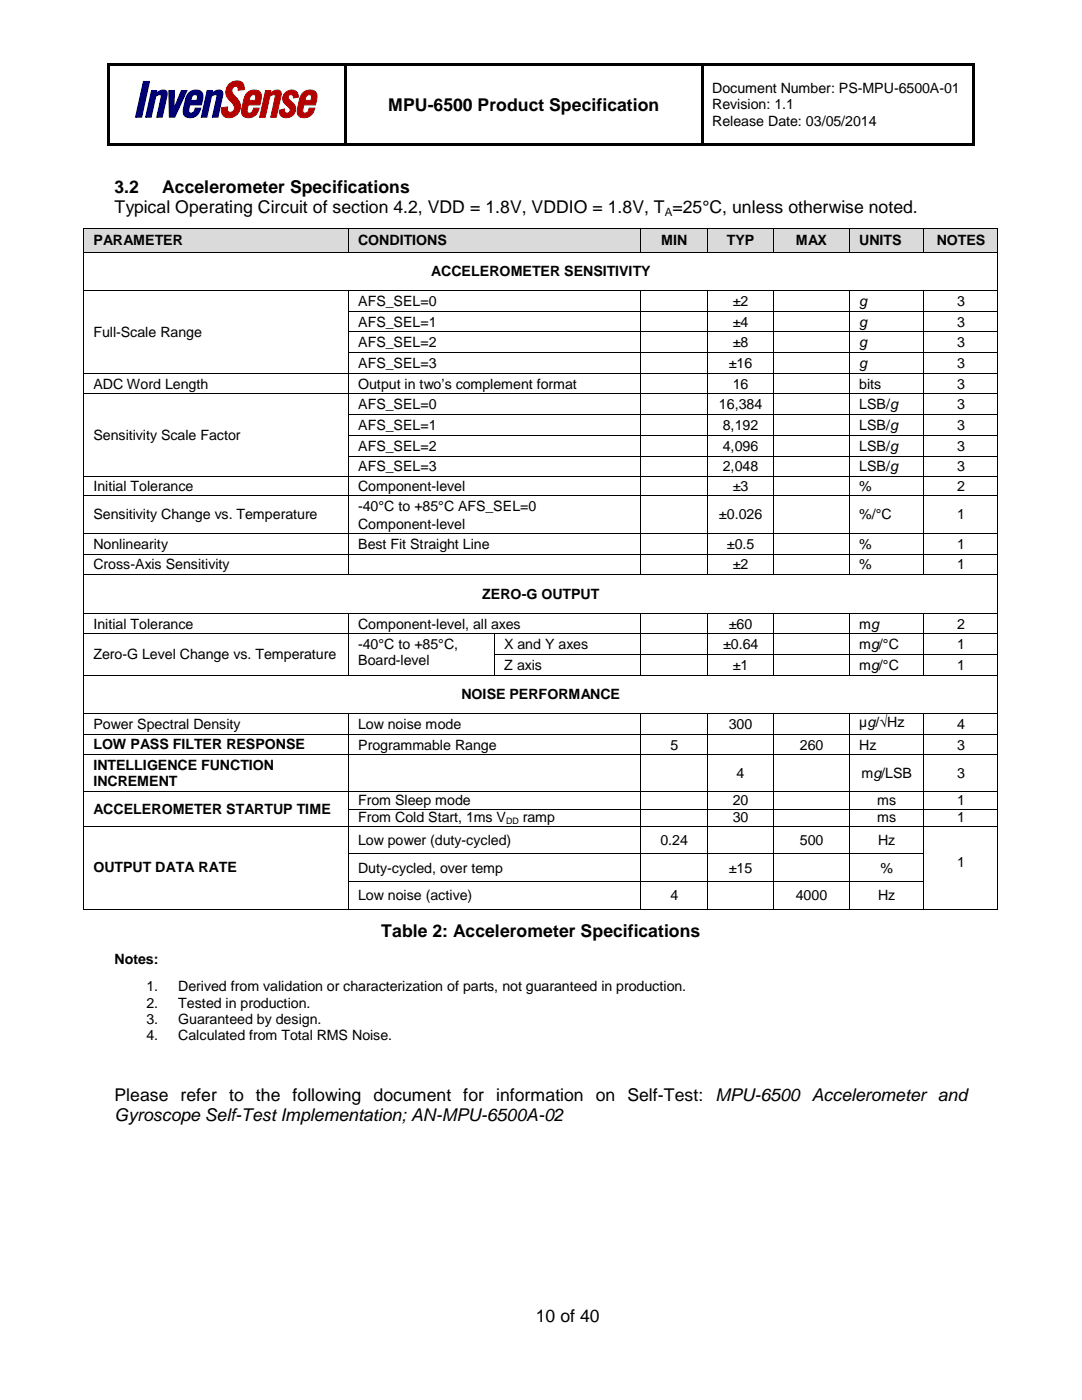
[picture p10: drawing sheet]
<svg xmlns="http://www.w3.org/2000/svg" width="216mm" height="279mm" viewBox="0 0 216 279" stroke-linecap="round" stroke-linejoin="round" font-family="sans-serif">
<g fill="#000">
<path d="M21.4 12.7h.5v.6h-.5z" fill-rule="evenodd"/>
<path d="M21.4 12.7h.5v.5h-.5z" fill-rule="evenodd"/>
<path d="M21.9 12.7h46.8v.5h-46.8z" fill-rule="evenodd"/>
<path d="M68.7 12.7h.5v.5h-.5z" fill-rule="evenodd"/>
<path d="M69.2 12.7h70.8v.5h-70.8z" fill-rule="evenodd"/>
<path d="M140 12.7h.5v.5h-.5z" fill-rule="evenodd"/>
<path d="M140.5 12.7h53.5v.5h-53.5z" fill-rule="evenodd"/>
<path d="M194 12.7h.5v.6h-.5z" fill-rule="evenodd"/>
<path d="M194 12.7h.5v.5h-.5z" fill-rule="evenodd"/>
<path d="M21.4 13.3h.5v15.3h-.5z" fill-rule="evenodd"/>
<path d="M21.4 28.6h.5v.5h-.5z" fill-rule="evenodd"/>
<path d="M21.4 28.6h.5v.5h-.5z" fill-rule="evenodd"/>
<path d="M21.9 28.6h46.8v.5h-46.8z" fill-rule="evenodd"/>
<path d="M68.7 13.3h.5v15.3h-.5z" fill-rule="evenodd"/>
<path d="M68.7 28.6h.5v.5h-.5z" fill-rule="evenodd"/>
<path d="M69.2 28.6h70.8v.5h-70.8z" fill-rule="evenodd"/>
<path d="M140 13.3h.5v15.3h-.5z" fill-rule="evenodd"/>
<path d="M140 28.6h.5v.5h-.5z" fill-rule="evenodd"/>
<path d="M140.5 28.6h53.5v.5h-53.5z" fill-rule="evenodd"/>
<path d="M194 13.3h.5v15.3h-.5z" fill-rule="evenodd"/>
<path d="M194 28.6h.5v.5h-.5z" fill-rule="evenodd"/>
<path d="M194 28.6h.5v.5h-.5z" fill-rule="evenodd"/>
</g>
<path d="M68.7 13.2l.5 .1zM140 13.2l.5 .1z" fill="#000"/>
<g fill="#dadada">
<path d="M16.8 45.6h1.8v4.6h-1.8z" fill-rule="evenodd"/>
<path d="M67.6 45.6h1.9v4.6h-1.9z" fill-rule="evenodd"/>
<path d="M69.6 45.6h1.9v4.6h-1.9z" fill-rule="evenodd"/>
<path d="M126 45.6h1.8v4.6h-1.8z" fill-rule="evenodd"/>
<path d="M127.9 45.6h1.9v4.6h-1.9z" fill-rule="evenodd"/>
<path d="M139.3 45.6h1.9v4.6h-1.9z" fill-rule="evenodd"/>
<path d="M141.3 45.6h1.8v4.6h-1.8z" fill-rule="evenodd"/>
<path d="M152.4 45.6h1.9v4.6h-1.9z" fill-rule="evenodd"/>
<path d="M154.4 45.6h1.9v4.6h-1.9z" fill-rule="evenodd"/>
<path d="M167.6 45.6h1.9v4.6h-1.9z" fill-rule="evenodd"/>
<path d="M169.6 45.6h1.8v4.6h-1.8z" fill-rule="evenodd"/>
<path d="M182.5 45.6h1.8v4.6h-1.8z" fill-rule="evenodd"/>
<path d="M184.4 45.6h1.9v4.6h-1.9z" fill-rule="evenodd"/>
<path d="M197.2 45.6h1.9v4.6h-1.9z" fill-rule="evenodd"/>
</g>
<g fill="#dadada">
<path d="M18.6 45.6h49v4.6h-49z"/>
<path d="M71.5 45.6h54.5v4.6h-54.5z"/>
<path d="M129.8 45.6h9.5v4.6h-9.5z"/>
<path d="M143.1 45.6h9.3v4.6h-9.3z"/>
<path d="M156.3 45.6h11.3v4.6h-11.3z"/>
<path d="M171.4 45.6h11.1v4.6h-11.1z"/>
<path d="M186.3 45.6h10.9v4.6h-10.9z"/>
</g>
<g fill="#000">
<path d="M16.6 50.2h.2v.2h-.2zM16.6 57.9h.2v.2h-.2zM16.7 45.5l.1 .1zM16.8 50.2h.2v.2h-.2zM69.5 57.9h.1v.2h-.1zM69.5 45.5l.1 .1zM69.5 50.2h.2v.2h-.2zM127.8 57.9h.2v.2h-.2zM127.8 45.5l.1 .1zM127.8 50.2h.2v.2h-.2zM141.1 57.9h.2v.2h-.2zM141.2 45.5l.1 .1z"/>
<path d="M141.2 50.2h.2v.2h-.2zM154.3 57.9h.1v.2h-.1zM154.3 45.5l.1 .1zM154.3 50.2h.2v.2h-.2zM169.5 57.9h.1v.2h-.1zM169.5 45.5l.1 .1zM169.5 50.2h.2v.2h-.2zM184.3 57.9h.1v.2h-.1zM184.3 45.5l.1 .1zM184.3 50.2h.2v.2h-.2zM199.1 50.2h.1v.2h-.1zM199.1 57.9h.1v.2h-.1z"/>
<path d="M199.1 45.5l.1 .1zM16.6 62h.2v.2h-.2zM16.6 66.2h.2v.1h-.2zM16.6 70.3h.2v.1h-.2zM16.6 74.4h.2v.2h-.2zM16.6 78.5h.2v.2h-.2zM69.5 62h.1v.2h-.1zM69.5 66.2h.1v.1h-.1zM69.5 70.3h.1v.1h-.1zM69.5 74.4h.1v.2h-.1zM69.5 78.5h.1v.2h-.1zM127.8 62h.2v.2h-.2z"/>
<path d="M127.8 66.2h.2v.1h-.2zM127.8 70.3h.2v.1h-.2zM127.8 74.4h.2v.2h-.2zM127.8 78.5h.2v.2h-.2zM141.1 62h.2v.2h-.2zM141.1 66.2h.2v.1h-.2zM141.1 70.3h.2v.1h-.2zM141.1 74.4h.2v.2h-.2zM141.1 78.5h.2v.2h-.2zM154.3 62h.1v.2h-.1zM154.3 66.2h.1v.1h-.1zM154.3 70.3h.1v.1h-.1z"/>
<path d="M154.3 74.4h.1v.2h-.1zM154.3 78.5h.1v.2h-.1zM169.5 62h.1v.2h-.1zM169.5 66.2h.1v.1h-.1zM169.5 70.3h.1v.1h-.1zM169.5 74.4h.1v.2h-.1zM169.5 78.5h.1v.2h-.1zM184.3 62h.1v.2h-.1zM184.3 66.2h.1v.1h-.1zM184.3 70.3h.1v.1h-.1zM184.3 74.4h.1v.2h-.1zM184.3 78.5h.1v.2h-.1z"/>
<path d="M199.1 62h.1v.2h-.1zM199.1 66.2h.1v.1h-.1zM199.1 70.3h.1v.1h-.1zM199.1 74.4h.1v.2h-.1zM199.1 78.5h.1v.2h-.1zM16.6 82.7h.2v.1h-.2zM16.6 86.8h.2v.2h-.2zM16.6 90.9h.2v.2h-.2zM16.6 95h.2v.2h-.2zM16.6 98.8h.2v.2h-.2zM69.5 82.7h.1v.1h-.1zM69.5 86.8h.1v.2h-.1z"/>
<path d="M69.5 90.9h.1v.2h-.1zM69.5 95h.1v.2h-.1zM69.5 98.8h.1v.2h-.1zM127.8 82.7h.2v.1h-.2zM127.8 86.8h.2v.2h-.2zM127.8 90.9h.2v.2h-.2zM127.8 95h.2v.2h-.2zM127.8 98.8h.2v.2h-.2zM141.1 82.7h.2v.1h-.2zM141.1 86.8h.2v.2h-.2zM141.1 90.9h.2v.2h-.2zM141.1 95h.2v.2h-.2z"/>
<path d="M141.1 98.8h.2v.2h-.2zM154.3 82.7h.1v.1h-.1zM154.3 86.8h.1v.2h-.1zM154.3 90.9h.1v.2h-.1zM154.3 95h.1v.2h-.1zM154.3 98.8h.1v.2h-.1zM169.5 82.7h.1v.1h-.1zM169.5 86.8h.1v.2h-.1zM169.5 90.9h.1v.2h-.1zM169.5 95h.1v.2h-.1zM169.5 98.8h.1v.2h-.1zM184.3 82.7h.1v.1h-.1z"/>
<path d="M184.3 86.8h.1v.2h-.1zM184.3 90.9h.1v.2h-.1zM184.3 95h.1v.2h-.1zM184.3 98.8h.1v.2h-.1zM199.1 82.7h.1v.1h-.1zM199.1 86.8h.1v.2h-.1zM199.1 90.9h.1v.2h-.1zM199.1 95h.1v.2h-.1zM199.1 98.8h.1v.2h-.1zM16.6 106.4h.2v.2h-.2zM16.6 110.5h.2v.2h-.2zM16.6 114.6h.2v.2h-.2z"/>
<path d="M69.5 106.4h.1v.2h-.1zM69.5 110.5h.1v.2h-.1zM69.5 114.6h.1v.2h-.1zM127.8 106.4h.2v.2h-.2zM127.8 110.5h.2v.2h-.2zM127.8 114.6h.2v.2h-.2zM141.1 106.4h.2v.2h-.2zM141.1 110.5h.2v.2h-.2zM141.1 114.6h.2v.2h-.2zM154.3 106.4h.1v.2h-.1zM154.3 110.5h.1v.2h-.1zM154.3 114.6h.1v.2h-.1z"/>
<path d="M169.5 106.4h.1v.2h-.1zM169.5 110.5h.1v.2h-.1zM169.5 114.6h.1v.2h-.1zM184.3 106.4h.1v.2h-.1zM184.3 110.5h.1v.2h-.1zM184.3 114.6h.1v.2h-.1zM199.1 106.4h.1v.2h-.1zM199.1 110.5h.1v.2h-.1zM199.1 114.6h.1v.2h-.1zM16.6 122.3h.2v.2h-.2zM16.6 126.4h.2v.2h-.2zM16.6 130.6h.2v.1h-.2z"/>
<path d="M16.6 134.7h.2v.1h-.2zM69.5 122.3h.1v.2h-.1zM69.5 126.4h.1v.2h-.1zM69.5 130.6h.1v.1h-.1zM69.5 134.7h.1v.1h-.1zM98.6 126.4h.2v.2h-.2zM98.6 130.6h.2v.1h-.2zM98.6 134.7h.2v.1h-.2zM127.8 122.3h.2v.2h-.2zM127.8 126.4h.2v.2h-.2zM127.8 130.6h.2v.1h-.2zM127.8 134.7h.2v.1h-.2z"/>
<path d="M141.1 122.3h.2v.2h-.2zM141.1 126.4h.2v.2h-.2zM141.1 130.6h.2v.1h-.2zM141.1 134.7h.2v.1h-.2zM154.3 122.3h.1v.2h-.1zM154.3 126.4h.1v.2h-.1zM154.3 130.6h.1v.1h-.1zM154.3 134.7h.1v.1h-.1zM169.5 122.3h.1v.2h-.1zM169.5 126.4h.1v.2h-.1zM169.5 130.6h.1v.1h-.1zM169.5 134.7h.1v.1h-.1z"/>
<path d="M184.3 122.3h.1v.2h-.1zM184.3 126.4h.1v.2h-.1zM184.3 130.6h.1v.1h-.1zM184.3 134.7h.1v.1h-.1zM199.1 122.3h.1v.2h-.1zM199.1 126.4h.1v.2h-.1zM199.1 130.6h.1v.1h-.1zM199.1 134.7h.1v.1h-.1zM16.6 142.3h.2v.2h-.2zM16.6 146.4h.2v.2h-.2zM16.6 150.6h.2v.1h-.2zM16.6 157.9h.2v.2h-.2z"/>
<path d="M69.5 142.3h.1v.2h-.1zM69.5 146.4h.1v.2h-.1zM69.5 150.6h.1v.1h-.1zM69.5 157.9h.1v.2h-.1zM127.8 142.3h.2v.2h-.2zM127.8 146.4h.2v.2h-.2zM127.8 150.6h.2v.1h-.2zM127.8 157.9h.2v.2h-.2zM141.1 142.3h.2v.2h-.2zM141.1 146.4h.2v.2h-.2zM141.1 150.6h.2v.1h-.2zM141.1 157.9h.2v.2h-.2z"/>
<path d="M154.3 142.3h.1v.2h-.1zM154.3 146.4h.1v.2h-.1zM154.3 150.6h.1v.1h-.1zM154.3 157.9h.1v.2h-.1zM169.5 142.3h.1v.2h-.1zM169.5 146.4h.1v.2h-.1zM169.5 150.6h.1v.1h-.1zM169.5 157.9h.1v.2h-.1zM184.3 142.3h.1v.2h-.1zM184.3 146.4h.1v.2h-.1zM184.3 150.6h.1v.1h-.1zM184.3 157.9h.1v.2h-.1z"/>
<path d="M199.1 142.3h.1v.2h-.1zM199.1 146.4h.1v.2h-.1zM199.1 150.6h.1v.1h-.1zM199.1 157.9h.1v.2h-.1zM16.6 164.8h.2v.2h-.2zM16.6 170.3h.2v.2h-.2zM16.6 175.9h.2v.1h-.2zM16.6 161.4h.2v.1h-.2zM16.8 164.8h.1v.2h-.1zM69.5 161.4h.1v.1h-.1zM69.5 164.8h.1v.2h-.1zM69.5 170.3h.2v.2h-.2z"/>
<path d="M69.5 175.9h.2v.1h-.2zM69.6 164.8h.2v.2h-.2zM127.8 161.4h.2v.1h-.2zM127.8 164.8h.2v.2h-.2zM127.8 170.3h.2v.2h-.2zM127.8 175.9h.2v.1h-.2zM141.1 161.4h.2v.1h-.2zM141.1 164.8h.2v.2h-.2zM141.1 170.3h.2v.2h-.2zM141.1 175.9h.2v.1h-.2zM154.3 161.4h.1v.1h-.1zM154.3 164.8h.1v.2h-.1z"/>
<path d="M154.3 170.3h.1v.2h-.1zM154.3 175.9h.1v.1h-.1zM169.5 161.4h.1v.1h-.1zM169.5 164.8h.1v.2h-.1zM169.5 170.3h.1v.2h-.1zM169.5 175.9h.1v.1h-.1zM184.3 161.4h.1v.1h-.1zM184.3 164.8h.1v.2h-.1zM184.3 170.3h.1v.2h-.1zM184.3 175.9h.1v.1h-.1zM199.1 161.4h.1v.1h-.1zM199.1 164.8h.1v.2h-.1z"/>
<path d="M199.1 175.9l.1 .1zM16.6 181.4h.2v.2h-.2zM69.5 181.4h.1v.2h-.1zM127.8 181.4h.2v.2h-.2zM141.1 181.4h.2v.2h-.2zM154.3 181.4h.1v.2h-.1zM169.5 181.4h.1v.2h-.1zM184.2 181.4h.2v.2h-.2zM199.1 181.4l.1 .1z"/>
</g>
<g fill="none" stroke="#000" stroke-width=".2">
<path d="M16.7 45.6v4.6M16.7 50.4v7.5M16.7 58.1v3.9M16.8 45.6h52.7M16.8 58h52.7M17 50.3h52.5M69.6 45.6v4.6M69.6 58.1v3.9M69.6 45.6h58.2M69.6 58h58.2M69.7 50.3h58.1M127.9 45.6v4.6"/>
<path d="M127.9 58.1v3.9M127.9 45.6h13.3M128 58h13.1M128 50.3h13.2M141.2 45.6v4.6M141.2 58.1v3.9M141.3 45.6h13M141.3 58h13M141.4 50.3h12.9M154.3 45.6v4.6M154.3 58.1v3.9M154.4 45.6h15.1"/>
<path d="M154.4 58h15.1M154.5 50.3h15M169.5 45.6v4.6M169.5 58.1v3.9M169.6 45.6h14.7M169.6 58h14.7M169.7 50.3h14.6M184.4 45.6v4.6M184.4 58.1v3.9M184.4 45.6h14.7M184.4 58h14.7M184.5 50.3h14.6"/>
<path d="M199.1 45.6v4.6M199.1 50.4v7.5M199.1 58.1v3.9M16.7 62.2v4M16.7 66.3v4M16.7 70.4v4M16.7 74.6v3.9M16.7 78.7v4M16.8 74.5h52.7M16.8 78.6h52.7M69.6 62.2v4M69.6 66.3v4"/>
<path d="M69.6 70.4v4M69.6 74.6v3.9M69.6 78.7v4M69.6 62.1h58.2M69.6 66.3h58.2M69.6 70.4h58.2M69.6 74.5h58.2M69.6 78.6h58.2M127.9 62.2v4M127.9 66.3v4M127.9 70.4v4M127.9 74.6v3.9"/>
<path d="M127.9 78.7v4M128 62.1h13.1M128 66.3h13.1M128 70.4h13.1M128 74.5h13.1M128 78.6h13.1M141.2 62.2v4M141.2 66.3v4M141.2 70.4v4M141.2 74.6v3.9M141.2 78.7v4M141.3 62.1h13"/>
<path d="M141.3 66.3h13M141.3 70.4h13M141.3 74.5h13M141.3 78.6h13M154.3 62.2v4M154.3 66.3v4M154.3 70.4v4M154.3 74.6v3.9M154.3 78.7v4M154.4 62.1h15.1M154.4 66.3h15.1M154.4 70.4h15.1"/>
<path d="M154.4 74.5h15.1M154.4 78.6h15.1M169.5 62.2v4M169.5 66.3v4M169.5 70.4v4M169.5 74.6v3.9M169.5 78.7v4M169.6 62.1h14.7M169.6 66.3h14.7M169.6 70.4h14.7M169.6 74.5h14.7M169.6 78.6h14.7"/>
<path d="M184.4 62.2v4M184.4 66.3v4M184.4 70.4v4M184.4 74.6v3.9M184.4 78.7v4M184.4 62.1h14.7M184.4 66.3h14.7M184.4 70.4h14.7M184.4 74.5h14.7M184.4 78.6h14.7M199.1 62.2v4M199.1 66.3v4"/>
<path d="M199.1 70.4v4M199.1 74.6v3.9M199.1 78.7v4M16.7 82.8v4M16.7 87v3.9M16.7 91.1v3.9M16.7 95.2v3.6M16.7 99v7.4M16.8 95.1h52.7M16.8 98.9h52.7M69.6 82.8v4M69.6 87v3.9"/>
<path d="M69.6 91.1v3.9M69.6 95.2v3.6M69.6 99v7.4M69.6 82.8h58.2M69.6 86.9h58.2M69.6 91h58.2M69.6 95.1h58.2M69.6 98.9h58.2M127.9 82.8v4M127.9 87v3.9M127.9 91.1v3.9M127.9 95.2v3.6"/>
<path d="M127.9 99v7.4M128 82.8h13.1M128 86.9h13.1M128 91h13.1M128 95.1h13.1M128 98.9h13.1M141.2 82.8v4M141.2 87v3.9M141.2 91.1v3.9M141.2 95.2v3.6M141.2 99v7.4M141.3 82.8h13"/>
<path d="M141.3 86.9h13M141.3 91h13M141.3 95.1h13M141.3 98.9h13M154.3 82.8v4M154.3 87v3.9M154.3 91.1v3.9M154.3 95.2v3.6M154.3 99v7.4M154.4 82.8h15.1M154.4 86.9h15.1M154.4 91h15.1"/>
<path d="M154.4 95.1h15.1M154.4 98.9h15.1M169.5 82.8v4M169.5 87v3.9M169.5 91.1v3.9M169.5 95.2v3.6M169.5 99v7.4M169.6 82.8h14.7M169.6 86.9h14.7M169.6 91h14.7M169.6 95.1h14.7M169.6 98.9h14.7"/>
<path d="M184.4 82.8v4M184.4 87v3.9M184.4 91.1v3.9M184.4 95.2v3.6M184.4 99v7.4M184.4 82.8h14.7M184.4 86.9h14.7M184.4 91h14.7M184.4 95.1h14.7M184.4 98.9h14.7M199.1 82.8v4M199.1 87v3.9"/>
<path d="M199.1 91.1v3.9M199.1 95.2v3.6M199.1 99v7.4M16.7 106.6v3.9M16.7 110.7v3.9M16.7 114.8v7.5M16.8 106.5h52.7M16.8 110.6h52.7M16.8 114.7h52.7M69.6 106.6v3.9M69.6 110.7v3.9M69.6 106.5h58.2"/>
<path d="M69.6 110.6h58.2M69.6 114.7h58.2M127.9 106.6v3.9M127.9 110.7v3.9M128 106.5h13.1M128 110.6h13.1M128 114.7h13.1M141.2 106.6v3.9M141.2 110.7v3.9M141.3 106.5h13M141.3 110.6h13M141.3 114.7h13"/>
<path d="M154.3 106.6v3.9M154.3 110.7v3.9M154.4 106.5h15.1M154.4 110.6h15.1M154.4 114.7h15.1M169.5 106.6v3.9M169.5 110.7v3.9M169.6 106.5h14.7M169.6 110.6h14.7M169.6 114.7h14.7M184.4 106.6v3.9M184.4 110.7v3.9"/>
<path d="M184.4 106.5h14.7M184.4 110.6h14.7M184.4 114.7h14.7M199.1 106.6v3.9M199.1 110.7v3.9M199.1 114.8v7.5M16.7 122.5v3.9M16.7 126.6v4M16.7 130.7v4M16.7 134.8v7.5M16.8 122.4h52.7M16.8 126.5h52.7"/>
<path d="M16.8 134.7h52.7M69.6 122.5v3.9M69.6 126.6v4M69.6 130.7v4M69.6 122.4h58.2M69.6 126.5h29M69.6 134.7h29M98.7 126.6v4M98.7 130.7v4M98.8 126.5h29M98.8 130.6h29M98.8 134.7h29"/>
<path d="M127.9 122.5v3.9M127.9 126.6v4M127.9 130.7v4M128 122.4h13.1M128 126.5h13.1M128 130.6h13.1M128 134.7h13.1M141.2 122.5v3.9M141.2 126.6v4M141.2 130.7v4M141.3 122.4h13M141.3 126.5h13"/>
<path d="M141.3 130.6h13M141.3 134.7h13M154.3 122.5v3.9M154.3 126.6v4M154.3 130.7v4M154.4 122.4h15.1M154.4 126.5h15.1M154.4 130.6h15.1M154.4 134.7h15.1M169.5 122.5v3.9M169.5 126.6v4M169.5 130.7v4"/>
<path d="M169.6 122.4h14.7M169.6 126.5h14.7M169.6 130.6h14.7M169.6 134.7h14.7M184.4 122.5v3.9M184.4 126.6v4M184.4 130.7v4M184.4 122.4h14.7M184.4 126.5h14.7M184.4 130.6h14.7M184.4 134.7h14.7M199.1 122.5v3.9"/>
<path d="M199.1 126.6v4M199.1 130.7v4M199.1 134.8v7.5M16.7 142.5v3.9M16.7 146.6v4M16.7 150.7v7.2M16.7 158.1v3.3M16.8 142.4h52.7M16.8 146.5h52.7M16.8 150.7h52.7M16.8 158h52.7M69.6 142.5v3.9"/>
<path d="M69.6 146.6v4M69.6 150.7v7.2M69.6 158.1v3.3M69.6 142.4h58.2M69.6 146.5h58.2M69.6 150.7h58.2M69.6 158h58.2M127.9 142.5v3.9M127.9 146.6v4M127.9 150.7v7.2M127.9 158.1v3.3M128 142.4h13.1"/>
<path d="M128 146.5h13.1M128 150.7h13.1M128 158h13.1M141.2 142.5v3.9M141.2 146.6v4M141.2 150.7v7.2M141.2 158.1v3.3M141.3 142.4h13M141.3 146.5h13M141.3 150.7h13M141.3 158h13M154.3 142.5v3.9"/>
<path d="M154.3 146.6v4M154.3 150.7v7.2M154.3 158.1v3.3M154.4 142.4h15.1M154.4 146.5h15.1M154.4 150.7h15.1M154.4 158h15.1M169.5 142.5v3.9M169.5 146.6v4M169.5 150.7v7.2M169.5 158.1v3.3M169.6 142.4h14.7"/>
<path d="M169.6 146.5h14.7M169.6 150.7h14.7M169.6 158h14.7M184.4 142.5v3.9M184.4 146.6v4M184.4 150.7v7.2M184.4 158.1v3.3M184.4 142.4h14.7M184.4 146.5h14.7M184.4 150.7h14.7M184.4 158h14.7M199.1 142.5v3.9"/>
<path d="M199.1 146.6v4M199.1 150.7v7.2M199.1 158.1v3.3M16.7 165v5.3M16.7 170.5v5.4M16.7 176v5.4M16.7 161.5v3.3M16.9 164.9h52.6M69.6 161.5v3.3M69.6 165v5.3M69.6 170.5v5.4M69.6 176v5.4"/>
<path d="M69.6 161.5h58.2M69.7 170.4h58.1M69.7 175.9h58.1M69.8 164.9h58M127.9 161.5v3.3M127.9 165v5.3M127.9 170.5v5.4M127.9 176v5.4M128 161.5h13.1M128 164.9h13.1M128 170.4h13.1M128 175.9h13.1"/>
<path d="M141.2 161.5v3.3M141.2 165v5.3M141.2 170.5v5.4M141.2 176v5.4M141.3 161.5h13M141.3 164.9h13M141.3 170.4h13M141.3 175.9h13M154.3 161.5v3.3M154.3 165v5.3M154.3 170.5v5.4M154.3 176v5.4"/>
<path d="M154.4 161.5h15.1M154.4 164.9h15.1M154.4 170.4h15.1M154.4 175.9h15.1M169.5 161.5v3.3M169.5 165v5.3M169.5 170.5v5.4M169.5 176v5.4M169.6 161.5h14.7M169.6 164.9h14.7M169.6 170.4h14.7M169.6 175.9h14.7"/>
<path d="M184.3 165v5.3M184.3 170.5v5.4M184.3 176v5.4M184.4 161.5v3.3M184.4 161.5h14.7M184.4 164.9h14.7M199.1 170.5v5.4M199.1 176v5.4M199.1 161.5v3.3M199.1 165v5.3M16.8 181.5h52.7M69.6 181.5h58.2"/>
<path d="M128 181.5h13.1M141.3 181.5h13M154.4 181.5h15.1M169.6 181.5h14.7M184.4 181.4h14.7"/>
</g>
<path d="M28.6 16.2h1.2l-1.5 7.2h-1.3z" fill="#000073"/>
<path d="M28.6 16.2h1.2l-1.5 7.2h-1.3z" fill="none" stroke="#000073" stroke-width=".2"/>
<path d="M30.2 18.1h1.1l-.1 .5a1.57 1.57 0 0 1 2.1-.3v.8l-.9 4.3h-1.1l.9-4.1a.46 .46 0 0 0-.4-.5 .46 .46 0 0 0-.5 .3l-.2 .1-.9 4.2h-1.1z" fill="#000073"/>
<path d="M30.2 18.1h1.1l-.1 .5a1.57 1.57 0 0 1 2.1-.3v.8l-.9 4.3h-1.1l.9-4.1a.46 .46 0 0 0-.4-.5 .46 .46 0 0 0-.5 .3l-.2 .1-.9 4.2h-1.1z" fill="none" stroke="#000073" stroke-width=".2"/>
<path d="M33.7 18.1h1.1l-.1 3.5 1.5-3.5h1.1l-2.4 5.3h-1.1z" fill="#000073"/>
<path d="M33.7 18.1h1.1l-.1 3.5 1.5-3.5h1.1l-2.4 5.3h-1.1z" fill="none" stroke="#000073" stroke-width=".2"/>
<path d="M37.7 18.5a1.74 1.74 0 0 1 2.7 .2l.1 1-.3 1.2h-2.3l-.2 .8a.61 .61 0 0 0 .4 .9 .61 .61 0 0 0 .7-.6l.1-.4h1.2a1.99 1.99 0 0 1-1.3 1.7 1.99 1.99 0 0 1-2.1-.4l-.1-.6v-.8l.6-2.2zM38.4 19.1l-.3 .9h1.2l.1-.2a.57 .57 0 0 0-.2-.8 .57 .57 0 0 0-.8 .1z" fill="#000073"/>
<path d="M37.7 18.5a1.74 1.74 0 0 1 2.7 .2l.1 1-.3 1.2h-2.3l-.2 .8a.61 .61 0 0 0 .4 .9 .61 .61 0 0 0 .7-.6l.1-.4h1.2a1.99 1.99 0 0 1-1.3 1.7 1.99 1.99 0 0 1-2.1-.4l-.1-.6v-.8l.6-2.2zM38.4 19.1a.57 .57 0 0 1 .8-.1 .57 .57 0 0 1 .2 .8l-.1 .2h-1.2z" fill="none" stroke="#000073" stroke-width=".2"/>
<path d="M41.3 18.1h1.1l-.1 .5a1.56 1.56 0 0 1 2.1-.3l.1 .5-1 4.6h-1.1l.9-4.1v-.3l-.3-.1-.8 .3-.9 4.2h-1.1z" fill="#000073"/>
<path d="M41.3 18.1h1.1l-.1 .5a1.56 1.56 0 0 1 2.1-.3l.1 .5-1 4.6h-1.1l.9-4.1v-.3l-.3-.1-.8 .3-.9 4.2h-1.1z" fill="none" stroke="#000073" stroke-width=".2"/>
<path d="M45.8 16.7a1.86 1.86 0 0 1 2.8 .1l.1 1.1-1.2 .1a.64 .64 0 0 0-.5-.8 .64 .64 0 0 0-.7 .7 2.73 2.73 0 0 0 1.1 1.9 2.18 2.18 0 0 1 0 3 2.18 2.18 0 0 1-2.9 .2l-.3-.7v-.8l1.2-.2a.74 .74 0 0 0 .6 1.1 .74 .74 0 0 0 .8-.9 5.8 5.8 0 0 0-1.5-2.2 2.21 2.21 0 0 1 .5-2.6z" fill="#b50000"/>
<path d="M45.8 16.7a1.86 1.86 0 0 1 2.8 .1l.1 1.1-1.2 .1a.64 .64 0 0 0-.5-.8 .64 .64 0 0 0-.7 .7 2.73 2.73 0 0 0 1.1 1.9 2.18 2.18 0 0 1 0 3 2.18 2.18 0 0 1-2.9 .2l-.3-.7v-.8l1.2-.2a.74 .74 0 0 0 .6 1.1 .74 .74 0 0 0 .8-.9 5.8 5.8 0 0 0-1.5-2.2 2.21 2.21 0 0 1 .5-2.6z" fill="none" stroke="#b50000" stroke-width=".2"/>
<path d="M49.3 18.5a1.74 1.74 0 0 1 2.8 .2v1l-.3 1.2h-2.3l-.1 .8a.61 .61 0 0 0 .3 .9 .61 .61 0 0 0 .8-.6l.1-.4h1.1a1.99 1.99 0 0 1-1.2 1.7 1.99 1.99 0 0 1-2.1-.4l-.2-.6 .1-.8 .5-2.2zM50.1 19.1l-.4 .9h1.2l.1-.2a.57 .57 0 0 0-.1-.8 .57 .57 0 0 0-.8 .1z" fill="#b50000"/>
<path d="M49.3 18.5a1.74 1.74 0 0 1 2.8 .2v1l-.3 1.2h-2.3l-.1 .8a.61 .61 0 0 0 .3 .9 .61 .61 0 0 0 .8-.6l.1-.4h1.1a1.99 1.99 0 0 1-1.2 1.7 1.99 1.99 0 0 1-2.1-.4l-.2-.6 .1-.8 .5-2.2zM50.1 19.1a.57 .57 0 0 1 .8-.1 .57 .57 0 0 1 .1 .8l-.1 .2h-1.2z" fill="none" stroke="#b50000" stroke-width=".2"/>
<path d="M53 18.1h1l-.1 .5a1.57 1.57 0 0 1 2.1-.3l.1 .8-1 4.3h-1.1l.9-4.1a.46 .46 0 0 0-.3-.5 .46 .46 0 0 0-.5 .3l-.3 .1-.9 4.2h-1.1z" fill="#b50000"/>
<path d="M53 18.1h1l-.1 .5a1.57 1.57 0 0 1 2.1-.3l.1 .8-1 4.3h-1.1l.9-4.1a.46 .46 0 0 0-.3-.5 .46 .46 0 0 0-.5 .3l-.3 .1-.9 4.2h-1.1z" fill="none" stroke="#b50000" stroke-width=".2"/>
<path d="M56.9 18.6a1.47 1.47 0 0 1 1.5-.6 1.47 1.47 0 0 1 1.1 1.1v.3l-.9 .1a.57 .57 0 0 0-.5-.6 .57 .57 0 0 0-.6 .4 .57 .57 0 0 0 .3 .7l.2 .1a1.76 1.76 0 0 1 .6 2.7 1.76 1.76 0 0 1-2.7 0l-.2-.8 1.1-.3a.62 .62 0 0 0 .3 .8 .62 .62 0 0 0 .8-.3 .62 .62 0 0 0-.3-.8l-.3-.3a1.58 1.58 0 0 1-.4-2.5z" fill="#b50000"/>
<path d="M56.9 18.6a1.47 1.47 0 0 1 1.5-.6 1.47 1.47 0 0 1 1.1 1.1v.3l-.9 .1a.57 .57 0 0 0-.5-.6 .57 .57 0 0 0-.6 .4 .57 .57 0 0 0 .3 .7l.2 .1a1.75 1.75 0 0 1 .6 2.7 1.75 1.75 0 0 1-2.7 0l-.2-.8 1.1-.3a.62 .62 0 0 0 .3 .8 .62 .62 0 0 0 .8-.3 .62 .62 0 0 0-.3-.8l-.3-.3a1.58 1.58 0 0 1-.4-2.5z" fill="none" stroke="#b50000" stroke-width=".2"/>
<path d="M60.4 18.5a1.72 1.72 0 0 1 2.8 .2l.1 .7-.4 1.5h-2.3l-.1 .8a.61 .61 0 0 0 .3 .9 .61 .61 0 0 0 .8-.6l.1-.4h1.1a1.99 1.99 0 0 1-1.2 1.7 1.99 1.99 0 0 1-2.1-.4l-.2-.8 .4-2.1 .4-1zM61.2 19.1l-.4 .9h1.2l.1-.2a.57 .57 0 0 0-.1-.8 .57 .57 0 0 0-.8 .1z" fill="#b50000"/>
<path d="M60.4 18.5a1.72 1.72 0 0 1 2.8 .2l.1 .7-.4 1.5h-2.3l-.1 .8a.61 .61 0 0 0 .3 .9 .61 .61 0 0 0 .8-.6l.1-.4h1.1a1.99 1.99 0 0 1-1.2 1.7 1.99 1.99 0 0 1-2.1-.4l-.2-.8 .4-2.1 .4-1zM61.2 19.1a.57 .57 0 0 1 .8-.1 .57 .57 0 0 1 .1 .8l-.1 .2h-1.2z" fill="none" stroke="#b50000" stroke-width=".2"/>
<g font-size="3.5">
<text x="77.5" y="22.1">MPU-6500 Product Specification</text>
<text x="22.9" y="38.5">3.2</text>
<text x="32.4" y="38.5">Accelerometer Specifications</text>
<text x="22.9" y="42.6">Typical Operating Circuit of section 4.2, VDD = 1.8V, VDDIO = 1.8V, T =25°C, unless otherwise noted.</text>
<text x="76.1" y="186.9">Table 2: Accelerometer Specifications</text>
<text x="22.9" y="219.7">Please refer to the following document for information on Self-Test: MPU-6500 Accelerometer and</text>
<text x="22.9" y="223.8">Gyroscope Self-Test Implementation; AN-MPU-6500A-02</text>
<text x="106.9" y="263.8">10 of 40</text>
</g>
<g font-size="2.8">
<text x="142.1" y="18.6">Document Number: PS-MPU-6500A-01</text>
<text x="142.1" y="21.8">Revision: 1.1</text>
<text x="142.1" y="25.1">Release Date: 03/05/2014</text>
<text x="18.6" y="48.8">PARAMETER</text>
<text x="71.5" y="48.8">CONDITIONS</text>
<text x="132" y="48.8">MIN</text>
<text x="145" y="48.8">TYP</text>
<text x="158.8" y="48.8">MAX</text>
<text x="171.4" y="48.8">UNITS</text>
<text x="186.9" y="48.8">NOTES</text>
<text x="86.1" y="55.1">ACCELEROMETER SENSITIVITY</text>
<text x="71.5" y="61">AFS_SEL=0</text>
<text x="71.5" y="65.2">AFS_SEL=1</text>
<text x="146.2" y="61">±2</text>
<text x="146.2" y="65.2">±4</text>
<text x="171.4" y="61">g</text>
<text x="171.4" y="65.2">g</text>
<text x="191" y="61">3</text>
<text x="191" y="65.2">3</text>
<text x="18.6" y="67.2">Full-Scale Range</text>
<text x="71.5" y="69.3">AFS_SEL=2</text>
<text x="146.2" y="69.3">±8</text>
<text x="171.4" y="69.3">g</text>
<text x="191" y="69.3">3</text>
<text x="18.6" y="77.6">ADC Word Length</text>
<text x="71.5" y="73.4">AFS_SEL=3</text>
<text x="71.5" y="77.6">Output in two’s complement format</text>
<text x="145.4" y="73.4">±16</text>
<text x="146.2" y="77.6">16</text>
<text x="171.4" y="73.4">g</text>
<text x="171.4" y="77.6">bits</text>
<text x="191" y="73.4">3</text>
<text x="191" y="77.6">3</text>
<text x="71.5" y="81.7">AFS_SEL=0</text>
<text x="143.5" y="81.7">16,384</text>
<text x="171.4" y="81.7">LSB/g</text>
<text x="191" y="81.7">3</text>
<text x="18.6" y="87.9">Sensitivity Scale Factor</text>
<text x="71.5" y="85.8">AFS_SEL=1</text>
<text x="71.5" y="90">AFS_SEL=2</text>
<text x="144.2" y="85.8">8,192</text>
<text x="144.2" y="90">4,096</text>
<text x="171.4" y="85.8">LSB/g</text>
<text x="171.4" y="90">LSB/g</text>
<text x="191" y="85.8">3</text>
<text x="191" y="90">3</text>
<text x="71.5" y="94.1">AFS_SEL=3</text>
<text x="144.2" y="94.1">2,048</text>
<text x="171.4" y="94.1">LSB/g</text>
<text x="191" y="94.1">3</text>
<text x="18.6" y="98">Initial Tolerance</text>
<text x="71.5" y="98">Component-level</text>
<text x="71.5" y="102">-40°C to +85°C AFS_SEL=0</text>
<text x="146.2" y="98">±3</text>
<text x="171.4" y="98">%</text>
<text x="191" y="98">2</text>
<text x="18.6" y="103.7">Sensitivity Change vs. Temperature</text>
<text x="71.5" y="105.5">Component-level</text>
<text x="143.5" y="103.6">±0.026</text>
<text x="171.5" y="103.6">%/°C</text>
<text x="191" y="103.6">1</text>
<text x="18.6" y="109.5">Nonlinearity</text>
<text x="18.6" y="113.6">Cross-Axis Sensitivity</text>
<text x="71.5" y="109.5">Best Fit Straight Line</text>
<text x="145" y="109.5">±0.5</text>
<text x="146.2" y="113.6">±2</text>
<text x="171.4" y="109.5">%</text>
<text x="171.4" y="113.6">%</text>
<text x="191" y="109.5">1</text>
<text x="191" y="113.6">1</text>
<text x="96.2" y="119.5">ZERO-G OUTPUT</text>
<text x="18.6" y="125.4">Initial Tolerance</text>
<text x="71.5" y="125.4">Component-level, all axes</text>
<text x="145.4" y="125.4">±60</text>
<text x="171.4" y="125.4">mg</text>
<text x="191" y="125.4">2</text>
<text x="18.6" y="131.6">Zero-G Level Change vs. Temperature</text>
<text x="71.5" y="129.5">-40°C to +85°C,</text>
<text x="100.6" y="129.5">X and Y axes</text>
<text x="144.3" y="129.5">±0.64</text>
<text x="171.4" y="129.5">mg/°C</text>
<text x="191" y="129.5">1</text>
<text x="71.5" y="132.8">Board-level</text>
<text x="100.6" y="133.7">Z axis</text>
<text x="146.2" y="133.7">±1</text>
<text x="171.4" y="133.7">mg/°C</text>
<text x="191" y="133.7">1</text>
<text x="92.1" y="139.5">NOISE PERFORMANCE</text>
<text x="18.6" y="145.5">Power Spectral Density</text>
<text x="18.6" y="149.6">LOW PASS FILTER RESPONSE</text>
<text x="71.5" y="149.6">Programmable Range</text>
<text x="71.5" y="145.5">Low noise mode</text>
<text x="133.8" y="149.6">5</text>
<text x="145.4" y="145.5">300</text>
<text x="159.6" y="149.6">260</text>
<text x="171.4" y="145.1">µg/√Hz</text>
<text x="171.4" y="149.6">Hz</text>
<text x="191" y="145.5">4</text>
<text x="191" y="149.6">3</text>
<text x="18.6" y="153.6">INTELLIGENCE FUNCTION</text>
<text x="147" y="155.3">4</text>
<text x="171.9" y="155.3">mg/LSB</text>
<text x="191" y="155.3">3</text>
<text x="18.6" y="156.9">INCREMENT</text>
<text x="71.5" y="160.7">From Sleep mode</text>
<text x="146.2" y="160.7">20</text>
<text x="175" y="160.7">ms</text>
<text x="191" y="160.7">1</text>
<text x="18.6" y="162.4">ACCELEROMETER STARTUP TIME</text>
<text x="71.5" y="164.1">From Cold Start, 1ms V</text>
<text x="104.3" y="164.1">ramp</text>
<text x="146.2" y="164.1">30</text>
<text x="175" y="164.1">ms</text>
<text x="191" y="164.1">1</text>
<text x="71.5" y="168.6">Low power (duty-cycled)</text>
<text x="131.8" y="168.6">0.24</text>
<text x="159.6" y="168.6">500</text>
<text x="175.2" y="168.6">Hz</text>
<text x="191" y="173.1">1</text>
<text x="18.6" y="174.1">OUTPUT DATA RATE</text>
<text x="71.5" y="174.2">Duty-cycled, over temp</text>
<text x="71.5" y="179.7">Low noise (active)</text>
<text x="133.8" y="179.7">4</text>
<text x="145.4" y="174.2">±15</text>
<text x="158.8" y="179.7">4000</text>
<text x="175.2" y="179.7">Hz</text>
<text x="175.7" y="174.2">%</text>
<text x="22.9" y="192.4">Notes:</text>
<text x="29.2" y="197.8">1.</text>
<text x="35.6" y="197.8">Derived from validation or characterization of parts, not guaranteed in production.</text>
<text x="29.2" y="201.1">2.</text>
<text x="35.6" y="201.1">Tested in production.</text>
<text x="29.2" y="204.3">3.</text>
<text x="29.2" y="207.6">4.</text>
<text x="35.6" y="204.3">Guaranteed by design.</text>
<text x="35.6" y="207.6">Calculated from Total RMS Noise.</text>
</g>
<text font-size="2.3" x="132.7" y="43.1">A</text>
<text font-size="1.8" x="101" y="164.5">DD</text>
</svg>
